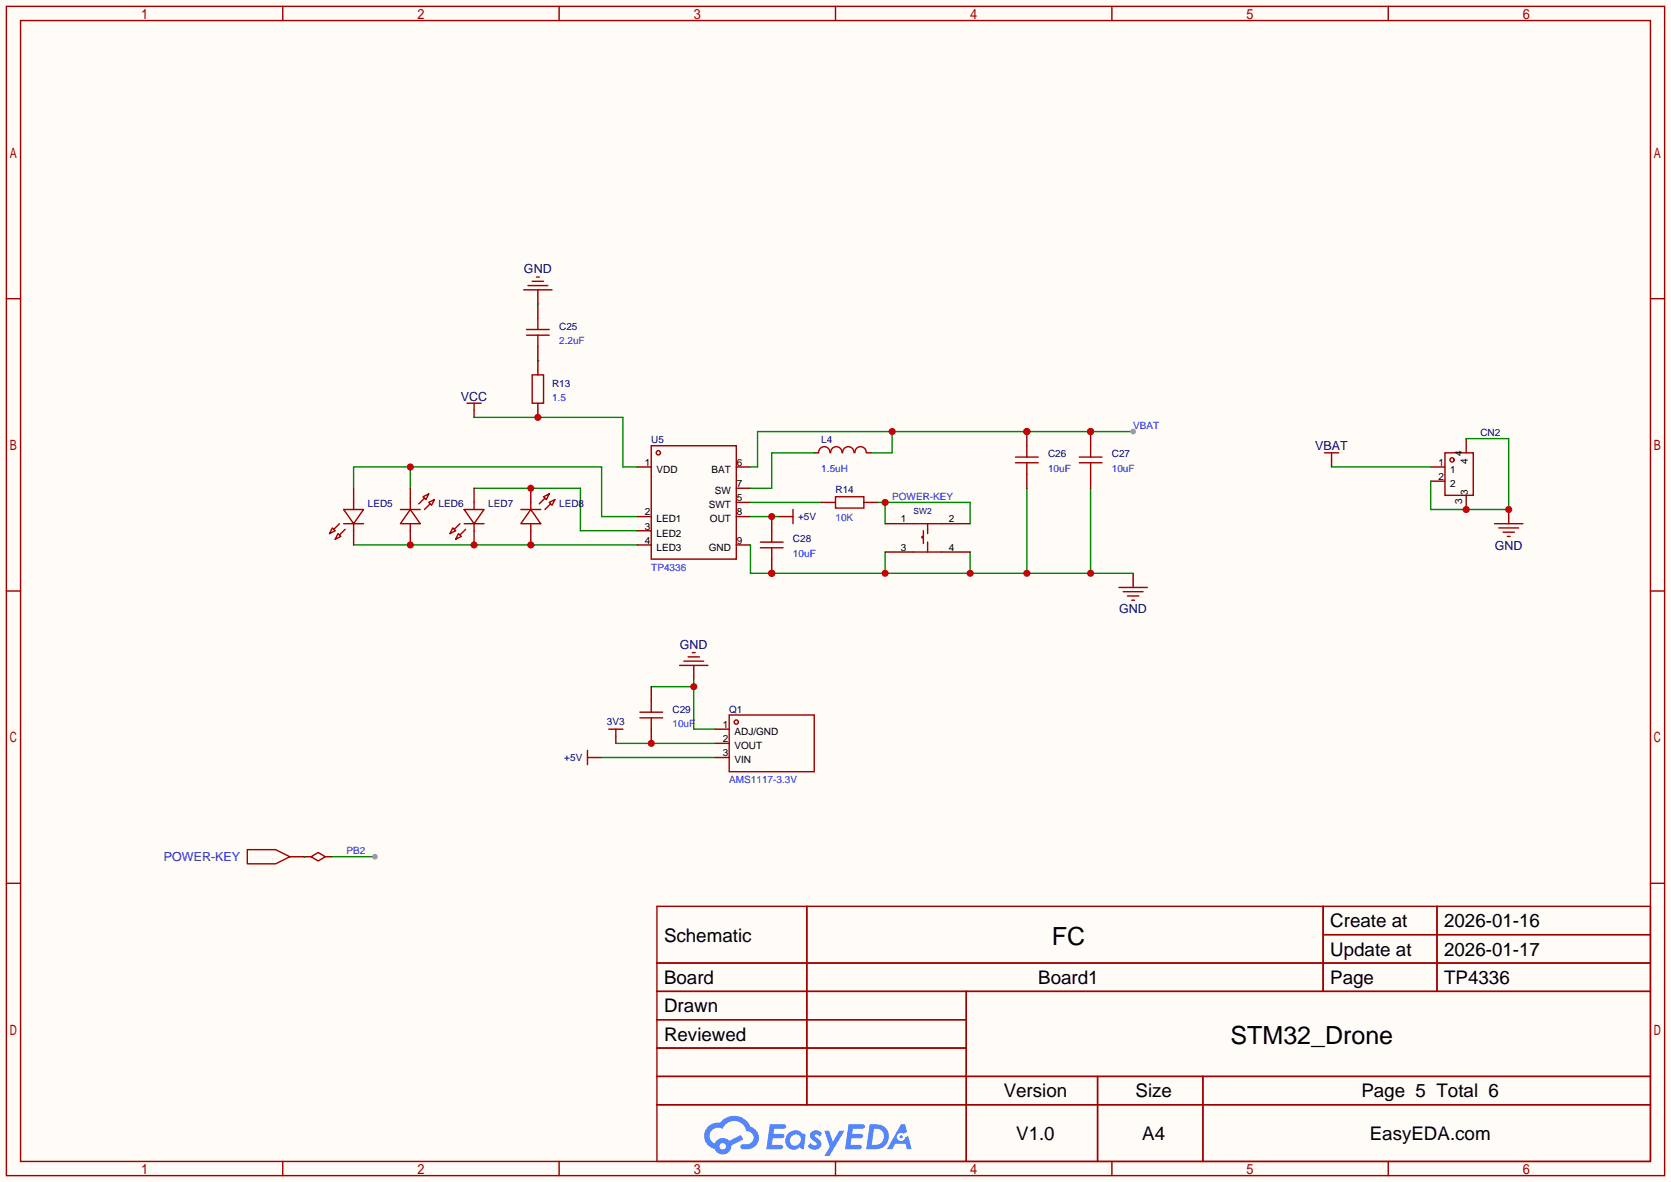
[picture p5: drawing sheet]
<svg xmlns="http://www.w3.org/2000/svg" width="299mm" height="212mm" viewBox="0 0 299 212" stroke-linecap="round" stroke-linejoin="round" font-family="sans-serif">
<path d="M0 0h299.5v211.8h-299.5z" fill="#fffcf7"/>
<g fill="none" stroke="#a10000" stroke-width=".25">
<path d="M1.1 1.1h297.2v209.6h-297.2zM3.7 3.7h292.1v204.5h-292.1zM50.7 1.1v2.6M100.2 1.1v2.6M149.7 1.1v2.6M199.3 1.1v2.6M248.8 1.1v2.6M1.1 53.5h2.6M295.8 53.5h2.5M1.1 105.9h2.6M295.8 105.9h2.5M1.1 158.3h2.6"/>
<path d="M295.8 158.3h2.5M117.7 162.4h178.1v45.8h-178.1zM117.7 172.6h178.1M117.7 177.7h178.1M144.6 162.4v35.6M173.2 177.7v30.5M237.1 162.4v15.3M237.1 167.5h58.7M257.5 162.4v15.3M117.7 182.8h55.5M117.7 192.9h178.1M117.7 187.8h55.5"/>
<path d="M117.7 198h178.1M196.7 192.9v15.3M215.6 192.9v15.3M50.7 208.2v2.5M100.2 208.2v2.5M149.7 208.2v2.5M199.3 208.2v2.5M248.8 208.2v2.5"/>
</g>
<g fill="#5487ff">
<path d="M145.5 202.8a1.3 1.3 0 0 1 1.8 .3l-.4 .6a.54 .54 0 0 0-.9-.2l.1 .2a1.58 1.58 0 0 1 1.1 1.6 1.43 1.43 0 0 1-2.5 .1l.5-.6a.64 .64 0 0 0 .5 .5 .64 .64 0 0 0 .7-.3l-.2-.2a1.6 1.6 0 0 1-1-1.6z"/>
<path d="M147.7 202.7h.9l.7 1.9 1.1-1.9h.9l-2.7 4.5h-.9l1-1.7z"/>
<path d="M138 201.5h1.6a1.31 1.31 0 0 1 1.2 .2 .4 .4 0 0 1-.3 .6h-1.8l-.1 .9h1.6a.4 .4 0 0 1 .4 .4 .4 .4 0 0 1-.4 .4h-1.7l-.2 1.2h.8a1.23 1.23 0 0 1 1.2 .2 .39 .39 0 0 1-.3 .6h-2.7z"/>
<path d="M152.1 201.5h1.6a1.32 1.32 0 0 1 1.3 .2 .39 .39 0 0 1-.4 .6h-1.7l-.2 .9h1.7a.4 .4 0 0 1 .3 .4 .4 .4 0 0 1-.4 .4h-1.7l-.2 1.2h.8a1.23 1.23 0 0 1 1.2 .2 .39 .39 0 0 1-.3 .6h-2.7z"/>
<path d="M161.5 201.5h.7l.4 1.3-.7 .4a.75 .75 0 0 0-1.1 .3 .75 .75 0 0 0 .5 1 .75 .75 0 0 0 .9-.6l.6-.3 .6 2.4h-.9l-.2-1h-1.9l-.5 1h-.9z"/>
<path d="M155.9 201.5l-.7 4.5h1.5a2.27 2.27 0 0 0 2.6-2.3 2.27 2.27 0 0 0-2.7-2.2zM156.6 202.3a1.5 1.5 0 0 1 1.8 1.5 1.5 1.5 0 0 1-1.9 1.4h-.3z"/>
<path d="M141.3 203.1a1.62 1.62 0 0 0-.4 2.1 1.62 1.62 0 0 0 2 .7l.4-.3 .3 .3 .5 .1 .3-2.5-.2-.3h-.4a1.58 1.58 0 0 0-2.5-.1zM141.9 203.6a.98 .98 0 0 1 1.5 .2 .98 .98 0 0 1-.6 1.5 .94 .94 0 0 1-1.2-.4 .94 .94 0 0 1 .3-1.3z"/>
<path d="M126.9 201.9a2.37 2.37 0 0 0 1.2 4 1.54 1.54 0 0 0 1.7 1 1.54 1.54 0 0 0 1.3-1.6l2.1-1.1-.5-.8-2 1.1a1.57 1.57 0 0 0-2.6 .4 1.5 1.5 0 0 1-.8-2.1 1.5 1.5 0 0 1 2.2-.5 2.23 2.23 0 0 1 2.3-1.4 2.23 2.23 0 0 1 2 1.8 1.16 1.16 0 0 1 1.2 1.1 1.16 1.16 0 0 1-1 1.3h-.7a.47 .47 0 0 0-.6 .3 .47 .47 0 0 0 .4 .6 2.23 2.23 0 0 0 2.3-.7 2.23 2.23 0 0 0 .4-2.3 2.16 2.16 0 0 0-1.3-1.1 3.2 3.2 0 0 0-5.4-.7l-1.2 .1zM129 205.4a.58 .58 0 0 1 1.1 0 .58 .58 0 0 1-1.1 0z"/>
<circle cx="161.5" cy="203.8" r=".28"/>
</g>
<g fill="none" stroke="#a10000" stroke-width=".25">
<path d="M116.7 79.9h15.3v20.3h-15.3z"/>
<circle cx="118" cy="81.2" r=".38"/>
</g>
<path d="M114.2 83.7h2.5M114.2 92.6h2.5M114.2 95.1h2.5M114.2 97.7h2.5M132 87.5h2.5M132 90h2.5M132 83.7h2.5M132 92.6h2.5M132 97.7h2.5" fill="none" stroke="#870000" stroke-width=".25"/>
<path d="M63.4 97.7h50.8M63.4 87.5v-3.8h44.4v8.9h6.4M73.5 83.7v3.8M85 87.5h19v7.6h10.2" fill="none" stroke="#008700" stroke-width=".25"/>
<circle cx="73.5" cy="83.7" r=".63" fill="#c00"/>
<path d="M85 73.5v1.3M96.4 64.6v2.6M96.4 72.3v2.5" fill="none" stroke="#870000" stroke-width=".25"/>
<path d="M83.7 72.3h2.5M85 72.3v1.2M95.4 67.2h2v5.1h-2z" fill="none" stroke="#a10000" stroke-width=".25"/>
<path d="M85 74.8h26.6v8.9h2.6" fill="none" stroke="#008700" stroke-width=".25"/>
<circle cx="96.4" cy="74.8" r=".63" fill="#c00"/>
<path d="M96.4 51.9v5.1M96.4 62.1v2.5M203.1 102.7v2.6" fill="none" stroke="#870000" stroke-width=".25"/>
<path d="M93.9 51.9h5M94.4 59.1h4M94.6 51.2h3.6M95.4 50.4h2M96.1 49.7h.5M96.4 57v2.1M94.4 60.1h4M96.4 60.1v2M200.5 105.3h5.1M201.3 106h3.6M202.1 106.8h2M202.8 107.6h.5" fill="none" stroke="#a10000" stroke-width=".25"/>
<path d="M96.4 54.5h.1M96.4 64.6h.1M134.5 97.7v5h68.6M158.6 98.9v3.8M173.9 98.9v3.8M184 87.5v15.2M195.5 87.5v15.2" fill="none" stroke="#008700" stroke-width=".25"/>
<g fill="#c00">
<circle cx="138.3" cy="102.7" r=".63"/>
<circle cx="173.9" cy="102.7" r=".63"/>
<circle cx="158.6" cy="102.7" r=".63"/>
<circle cx="184" cy="102.7" r=".63"/>
<circle cx="195.5" cy="102.7" r=".63"/>
</g>
<path d="M139.6 92.6h1.2" fill="none" stroke="#870000" stroke-width=".25"/>
<path d="M140.8 92.6h1.3M142.1 91.3v2.6" fill="none" stroke="#a10000" stroke-width=".25"/>
<path d="M159.9 77.3v3.9h-3.8M203.1 77.3h-67.3v6.4h-1.3M134.5 92.6h5.1" fill="none" stroke="#008700" stroke-width=".25"/>
<g fill="#c00">
<circle cx="195.5" cy="77.3" r=".63"/>
<circle cx="184" cy="77.3" r=".63"/>
<circle cx="159.9" cy="77.3" r=".63"/>
</g>
<circle cx="203.1" cy="77.3" r=".51" fill="#999"/>
<path d="M184 77.3v2.6" fill="none" stroke="#870000" stroke-width=".25"/>
<circle cx="184" cy="77.3" r=".63" fill="#c00"/>
<path d="M195.5 77.3v2.6M184 85v2.5" fill="none" stroke="#870000" stroke-width=".25"/>
<path d="M184 79.9v2M182 81.9h4.1M182 82.9h4.1M184 82.9v2.1" fill="none" stroke="#a10000" stroke-width=".25"/>
<circle cx="195.5" cy="77.3" r=".63" fill="#c00"/>
<path d="M145.9 81.2h.8M147.2 90h2.5M154.8 90h2.6M155.3 81.2h.8M158.6 93.9h5.1M158.6 98.9h5.1M168.8 93.9h5.1M168.8 98.9h5.1M195.5 85v2.5" fill="none" stroke="#870000" stroke-width=".25"/>
<g fill="none" stroke="#a10000" stroke-width=".25">
<path d="M195.5 79.9v2M146.7 81.1a1.01 1.01 0 0 1 1-1 1.01 1.01 0 0 1 1 1M148.9 81.1a1.01 1.01 0 0 1 1-1 1.01 1.01 0 0 1 1 1M149.7 89h5.1v2.1h-5.1zM151 81.1a1.01 1.01 0 0 1 1-1 1.01 1.01 0 0 1 1 1M153.2 81.1a1.01 1.01 0 0 1 1-1 1.01 1.01 0 0 1 1 1M163.7 93.9h5.1M163.7 98.9h5.1M165.5 96.1h-.3v.3h.3M165.5 95.1v2.3M166.2 93.9v1.7M166.2 97.2v1.7"/>
<path d="M193.4 81.9h4.1M193.4 82.9h4.1M195.5 82.9v2.1"/>
</g>
<path d="M134.5 90h12.7M145.9 81.2h-7.6v6.3h-3.8M157.4 90h16.5v3.9M158.6 90v3.9" fill="none" stroke="#008700" stroke-width=".25"/>
<circle cx="158.6" cy="90" r=".63" fill="#c00"/>
<path d="M51.9 153.5h3.9M58.3 153.5h1.3" fill="none" stroke="#870000" stroke-width=".25"/>
<path d="M44.3 152.3h5.1l2.5 1.2-2.5 1.3h-5.1zM55.8 153.5l1.2-.7 1.3 .7-1.3 .8z" fill="none" stroke="#a10000" stroke-width=".25"/>
<path d="M54.5 153.5h.1M59.6 153.5h7.6" fill="none" stroke="#008700" stroke-width=".25"/>
<circle cx="67.2" cy="153.5" r=".51" fill="#999"/>
<path d="M138.3 92.6v2.5" fill="none" stroke="#870000" stroke-width=".25"/>
<circle cx="138.3" cy="92.6" r=".63" fill="#c00"/>
<path d="M138.3 100.2v2.5" fill="none" stroke="#870000" stroke-width=".25"/>
<circle cx="138.3" cy="102.7" r=".63" fill="#c00"/>
<g fill="none" stroke="#a10000" stroke-width=".25">
<path d="M136.3 97.2h4M136.3 98.2h4M138.3 95.1v2.1M138.3 98.2v2M237.4 81.2h2.5M238.6 81.2v1.2M259 81.2h5v7.6h-5zM267.8 93.9h5.1M268.6 94.6h3.6M269.4 95.4h2M270.1 96.1h.5"/>
<circle cx="260.2" cy="82.4" r=".38"/>
</g>
<path d="M262.8 78.6v2.6M238.6 82.4v1.3M256.4 83.7h2.6M256.4 86.2h2.6M262.8 88.8v2.5M270.4 91.3v2.6" fill="none" stroke="#870000" stroke-width=".25"/>
<path d="M262.8 78.6h7.6v12.7h-14v-5.1M238.6 83.7h17.8" fill="none" stroke="#008700" stroke-width=".25"/>
<g fill="#c00">
<circle cx="270.4" cy="91.3" r=".63"/>
<circle cx="262.8" cy="91.3" r=".63"/>
</g>
<path d="M124.3 119.3v2.5M106.6 135.8h1.2M110.4 132v1.2M128.1 135.8h2.6M128.1 133.2h2.6M128.1 130.7h2.6" fill="none" stroke="#870000" stroke-width=".25"/>
<g fill="none" stroke="#a10000" stroke-width=".25">
<path d="M121.8 119.3h5.1M122.6 118.5h3.5M123.3 117.7h2M124.1 117h.5M105.3 134.5v2.5M105.3 135.8h1.3M109.1 130.7h2.5M110.4 130.7v1.3M130.7 128.1h15.2v10.2h-15.2z"/>
<circle cx="132" cy="129.4" r=".38"/>
</g>
<path d="M107.8 135.8h20.3M110.4 133.2h17.7M116.7 123.1h7.6M124.3 121.8v8.9h3.8" fill="none" stroke="#008700" stroke-width=".25"/>
<circle cx="124.3" cy="123.1" r=".63" fill="#c00"/>
<path d="M116.7 123.1v2.5M116.7 130.7v2.5" fill="none" stroke="#870000" stroke-width=".25"/>
<circle cx="116.7" cy="133.2" r=".63" fill="#c00"/>
<path d="M59.6 94.6l.5 .5-1 .5zM60.6 95.6l.5 .5-1 .5zM60.8 93.9l-1 1M61.6 91.3h3.6l-1.8 2.6zM61.6 93.9h3.6M61.8 94.9l-1 1M63.4 90v1.3M63.4 93.9v1.2M114.7 127.6h4M114.7 128.7h4M116.7 125.6v2M116.7 128.7v2" fill="none" stroke="#a10000" stroke-width=".25"/>
<path d="M63.4 87.5v2.5M63.4 95.1v2.6M73.5 95.1v2.6" fill="none" stroke="#870000" stroke-width=".25"/>
<circle cx="73.5" cy="97.7" r=".63" fill="#c00"/>
<path d="M73.5 87.5v2.5M85 87.5v2.5M85 95.1v2.6" fill="none" stroke="#870000" stroke-width=".25"/>
<path d="M71.8 91.3h3.5M73.5 91.3l1.8 2.6h-3.5zM73.5 90v1.3M73.5 93.9v1.2M75.8 89l1-.5-.5 1zM76.1 89.3l-1 1M76.8 90l1.1-.5-.6 1.1zM77.1 90.3l-1 1" fill="none" stroke="#a10000" stroke-width=".25"/>
<circle cx="85" cy="97.7" r=".63" fill="#c00"/>
<path d="M81.2 94.6l.5 .5-1.1 .5zM82.2 95.6l.5 .5-1 .5zM82.4 93.9l-1 1M83.2 91.3h3.5l-1.7 2.6zM83.2 93.9h3.5M83.4 94.9l-1 1M85 90v1.3M85 93.9v1.2" fill="none" stroke="#a10000" stroke-width=".25"/>
<path d="M95.1 95.1v2.6" fill="none" stroke="#870000" stroke-width=".25"/>
<circle cx="95.1" cy="97.7" r=".63" fill="#c00"/>
<path d="M95.1 87.5v2.5" fill="none" stroke="#870000" stroke-width=".25"/>
<circle cx="95.1" cy="87.5" r=".63" fill="#c00"/>
<path d="M93.3 91.3h3.6M95.1 91.3l1.8 2.6h-3.6zM95.1 90v1.3M95.1 93.9v1.2M97.4 89l1-.5-.5 1zM97.7 89.3l-1.1 1M98.4 90l1-.5-.5 1.1zM98.7 90.3l-1 1" fill="none" stroke="#a10000" stroke-width=".25"/>
<g font-size="4.5">
<text x="188.5" y="169.3">FC</text>
<text x="220.5" y="187.1">STM32_Drone</text>
</g>
<g font-size="3.4">
<text x="238.4" y="166.2">Create at</text>
<text x="258.8" y="166.2">2026-01-16</text>
<text x="119" y="168.7">Schematic</text>
<text x="238.4" y="171.3">Update at</text>
<text x="258.8" y="171.3">2026-01-17</text>
<text x="119" y="176.4">Board</text>
<text x="186.1" y="176.4">Board1</text>
<text x="238.4" y="176.4">Page</text>
<text x="258.8" y="176.4">TP4336</text>
<text x="119" y="181.4">Drawn</text>
<text x="119" y="186.5">Reviewed</text>
<text x="179.9" y="196.7">Version</text>
<text x="203.5" y="196.7">Size</text>
<text x="244" y="196.7">Page 5 Total 6</text>
<text x="182.1" y="204.3">V1.0</text>
<text x="204.7" y="204.3">A4</text>
<text x="245.5" y="204.3">EasyEDA.com</text>
</g>
<g font-size="2.2" fill="#000080">
<text x="93.9" y="49">GND</text>
<text x="82.6" y="71.8">VCC</text>
<text x="235.7" y="80.7">VBAT</text>
<text x="267.9" y="98.5">GND</text>
<text x="200.6" y="109.9">GND</text>
<text x="121.8" y="116.3">GND</text>
</g>
<text font-size="2.2" fill="#00f" x="29.4" y="154.4">POWER-KEY</text>
<g font-size="1.8" fill="#000080">
<text x="100.2" y="59.1">C25</text>
<text x="98.9" y="69.3">R13</text>
<text x="116.7" y="79.4">U5</text>
<text x="147.2" y="79.4">L4</text>
<text x="187.8" y="82">C26</text>
<text x="199.3" y="82">C27</text>
<text x="265.3" y="78.2">CN2</text>
<text x="149.7" y="88.3">R14</text>
<text x="65.9" y="90.9">LED5</text>
<text x="78.6" y="90.9">LED6</text>
<text x="87.5" y="90.9">LED7</text>
<text x="100.2" y="90.9">LED8</text>
<text x="143" y="93.2">+5V</text>
<text x="142.1" y="97.2">C28</text>
<text x="108.8" y="130">3V3</text>
<text x="120.5" y="127.7">C29</text>
<text x="130.7" y="127.7">Q1</text>
<text x="101.1" y="136.3">+5V</text>
</g>
<g font-size="1.8" fill="#00f">
<text x="100.2" y="61.7">2.2uF</text>
<text x="98.9" y="71.8">1.5</text>
<text x="203.1" y="76.9">VBAT</text>
<text x="147.2" y="84.5">1.5uH</text>
<text x="159.9" y="89.6">POWER-KEY</text>
<text x="187.8" y="84.5">10uF</text>
<text x="199.3" y="84.5">10uF</text>
<text x="149.7" y="93.4">10K</text>
<text x="142.1" y="99.8">10uF</text>
<text x="116.7" y="102.3">TP4336</text>
<text x="120.5" y="130.2">10uF</text>
<text x="130.7" y="140.4">AMS1117-3.3V</text>
<text x="62.1" y="153.1">PB2</text>
</g>
<g font-size="1.8">
<text x="115.6" y="83.5">1</text>
<text x="132.1" y="83.5">6</text>
<text x="257.8" y="83.5">1</text>
<text x="262.1" y="81.6" transform="rotate(-90 262.1 81.6)">4</text>
<text x="263.1" y="83.1" transform="rotate(-90 263.1 83.1)">4</text>
<text x="117.7" y="84.7">VDD</text>
<text x="127.5" y="84.7">BAT</text>
<text x="128.1" y="88.6">SW</text>
<text x="132.1" y="87.3">7</text>
<text x="132.1" y="89.8">5</text>
<text x="257.8" y="86">2</text>
<text x="259.9" y="84.7">1</text>
<text x="259.9" y="87.3">2</text>
<text x="263.1" y="88.8" transform="rotate(-90 263.1 88.8)">3</text>
<text x="115.6" y="92.4">2</text>
<text x="115.6" y="94.9">3</text>
<text x="117.7" y="93.6">LED1</text>
<text x="127" y="91.1">SWT</text>
<text x="127.2" y="93.6">OUT</text>
<text x="132.1" y="92.4">8</text>
<text x="161.4" y="93.6">1</text>
<text x="170.1" y="93.6">2</text>
<text x="262.1" y="90.3" transform="rotate(-90 262.1 90.3)">3</text>
<text x="115.6" y="97.4">4</text>
<text x="117.7" y="96.2">LED2</text>
<text x="117.7" y="98.7">LED3</text>
<text x="127" y="98.7">GND</text>
<text x="132.1" y="97.4">9</text>
<text x="161.4" y="98.7">3</text>
<text x="170.1" y="98.7">4</text>
<text x="129.6" y="130.5">1</text>
<text x="131.6" y="131.7">ADJ/GND</text>
<text x="129.6" y="135.5">3</text>
<text x="129.6" y="133">2</text>
<text x="131.6" y="136.8">VIN</text>
<text x="131.6" y="134.3">VOUT</text>
</g>
<text font-size="1.5" fill="#000080" x="163.7" y="92.1">SW2</text>
</svg>
